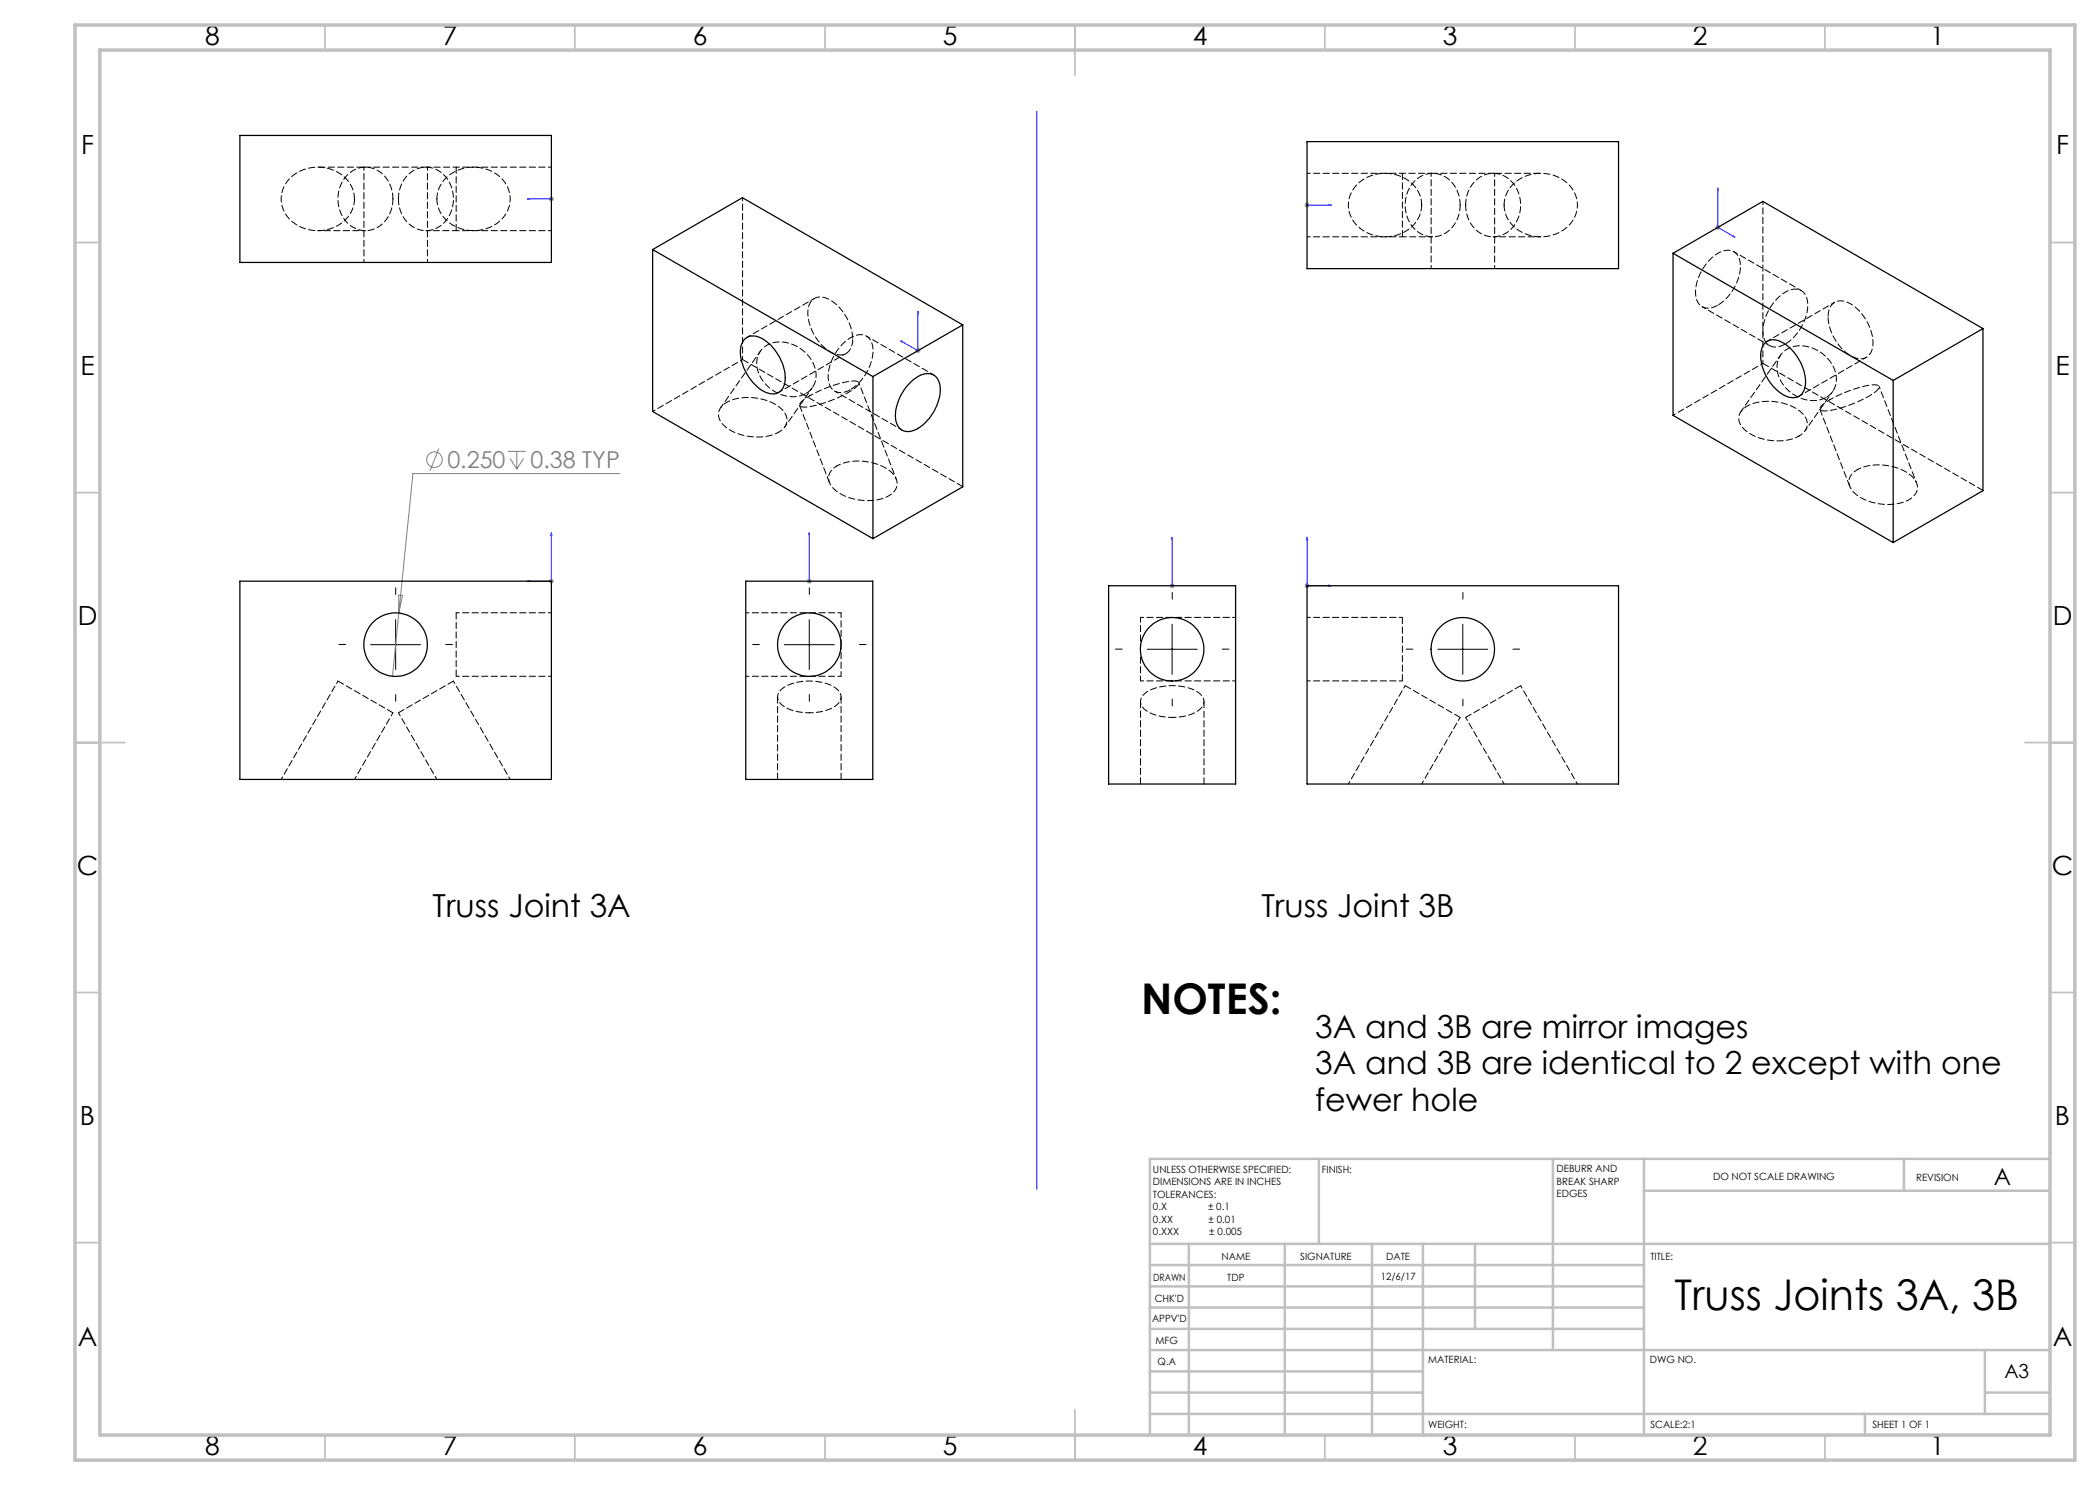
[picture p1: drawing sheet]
<svg xmlns="http://www.w3.org/2000/svg" width="420mm" height="297mm" viewBox="0 0 420 297" stroke-linecap="round" stroke-linejoin="round" font-family="sans-serif">
<g fill="none" stroke="#808080" stroke-width=".2">
<path d="M109.8 39.8h1M109.9 39.4l.7 .7M110.3 39.3v1M110.6 39.4l-.7 .7M260.9 41h1M261.1 40.7l.7 .7M261.4 40.5v1M261.8 40.7l-.7 .7M343.1 45.5h1M343.2 45.1l.7 .7M343.6 45v1M343.9 45.1l-.7 .7"/>
<path d="M183.1 70.1h1M183.2 69.8l.7 .7M183.6 69.6v1.1M183.9 69.8l-.7 .7M87.8 89.7l-1.8 4.5M101.6 90.3h3.5M102 91.7l1.4 2.1M103.4 90.3v3.5M104.7 91.7l-1.3 2.1M124 94.7h-41.4l-4.1 40.6M79.7 119l.8 .1-.7 3.5zM109.8 116.2h1"/>
<path d="M109.9 115.9l.7 .7M110.3 115.7v1M110.6 115.9l-.7 .7M161.4 116.2h.9M161.5 115.9l.7 .7M161.9 115.7v1M162.2 115.9l-.7 .7M233.9 117.2h1M234.1 116.8l.7 .7M234.4 116.7v.9M234.8 116.8l-.7 .7M260.9 117.2h1"/>
<path d="M261.1 116.8l.7 .7M261.4 116.7v.9M261.8 116.8l-.7 .7"/>
<circle cx="86.9" cy="91.9" r="1.55"/>
</g>
<g fill="none" stroke="#00f" stroke-width=".2">
<path d="M105.4 39.8h.5h-.5M105.4 39.8h4.9M110.1 39.8h.3zM110.3 39.8h.1M207.4 22.3v215.6M343.6 37.6l.1 .5-.2-.1zM343.6 37.6v7.9l3.4 1.9M261.3 41h.2zM261.4 41h.1M261.4 41h4.8M266.2 41h-.5h.5M346.6 47.2l.4 .2-.4-.1z"/>
<path d="M180.2 68.2l.3 .1v.2zM183.6 62.3l.1 .4-.2-.1zM183.6 62.3v7.8l-3.4-1.9M105.4 116.2l.5-.1v.2zM110.3 106.6l.1 .5h-.3zM110.3 106.6v9.6h-4.9M161.9 116.2h.1M161.9 116.1v.2zM161.9 106.6v.5v-.5M161.9 106.6v9.6M234.4 117.2h.1M234.4 117v.3z"/>
<path d="M234.4 107.5v.5v-.5M234.4 107.5v9.7M261.4 107.5l.1 .5h-.2zM261.4 107.5v9.7h4.8M265.7 117l.5 .2-.5 .1z"/>
</g>
<g fill="none" stroke="#000" stroke-width=".2" stroke-dasharray="15.2 1.3 1.3 1.3">
<path d="M79.1 118.9v-1.3M161.9 118.9v-1.3M234.5 119.8v-1.3M292.6 119.8v-1.3M69.1 128.9h-1.3M79.1 138.9v1.4M89.1 128.9h1.4M151.9 128.9h-1.4M161.9 138.9v1.4M171.9 128.9h1.3M224.5 129.8h-1.4M234.5 139.8v1.4"/>
<path d="M244.5 129.8h1.3M282.6 129.8h-1.4M292.6 139.8v1.4M302.6 129.8h1.3"/>
</g>
<path d="M74.1 128.9h10M79.1 123.9v10M156.8 128.9h10.1M161.9 123.9v10M229.4 129.9h10M234.4 124.8v10.1M287.5 129.9h10.1M292.6 124.8v10.1" fill="none" stroke="#000" stroke-width=".2"/>
<g fill="none" stroke="#c0c0c0" stroke-width=".35">
<path d="M65 5v5M115 5v5M165 5v5M215 5v10M265 5v5M315 5v5M365 5v5M15 48.5h5M410 48.5h5M15 98.5h5M410 98.5h5M15 148.5h10"/>
<path d="M405 148.5h10M15 198.5h5M410 198.5h5M15 248.5h5M410 248.5h5M65 287v5M115 287v5M165 287v5M215 282v10M265 287v5M315 287v5M365 287v5"/>
</g>
<g fill="none" stroke="#c0c0c0" stroke-width=".5">
<path d="M263.8 231.8v17M310.6 231.8v38.2M328.8 231.8v55.2M328.8 238.2h81.2M380.8 231.8v6.4M410 231.8h-180v55.2M230 248.8h180M230 257.3h98.8M230 253h98.8M237.8 248.8v38.2M257 248.8v38.2M274.4 248.8v38.2"/>
<path d="M284.6 248.8v38.2M295 248.8v17M230 265.8h98.8M230 261.5h98.8M230 278.5h54.6M230 274.3h54.6M230 270h180M397 278.5h13M397 270v12.8M230 282.8h180M373 282.8v4.2"/>
</g>
<path d="M15 5h400v287h-400zM20 10h390v277h-390z" fill="none" stroke="#c0c0c0" stroke-width=".7"/>
<g fill="#00f">
<path d="M105.4 116.2l.5 .1v-.2zM110.3 106.6l-.2 .5h.3z"/>
<path d="M180.2 68.2l.3 .3v-.2zM183.6 62.3l-.1 .3 .2 .1zM161.9 116.1v.2zM161.9 106.6v.5zM105.4 39.8h.5zM110.1 39.8h.3zM265.7 117l.5 .2-.5 .1zM261.4 107.5l.1 .5h-.2zM265.7 41h.5zM261.3 41h.2zM346.6 47.2l.4 .2-.4-.1zM343.6 37.6l.1 .5-.2-.1zM234.4 117v.3zM234.4 107.5v.5z"/>
</g>
<g fill="none" stroke="#000" stroke-width=".25">
<path d="M48 27.1h62.3v25.4h-62.3zM261.4 28.3h62.3v25.4h-62.3zM130.5 49.9l18-10.4 44 25.5M130.5 49.9l44.1 25.4M130.5 49.9v32.4l44.1 25.4M334.6 50.7l44 25.4M334.6 50.7l18-10.4 44 25.4M334.6 50.7v32.4l44 25.4M149 67.8a3.1 3.1 0 0 1 4 .2 9.7 9.7 0 0 1 4 8.5 2.58 2.58 0 0 1-4 1.9 9.6 9.6 0 0 1-4.9-8.9l.3-.8zM174.6 75.3v32.4M182 76.6a4.7 4.7 0 0 1 4.3-1.8 3.1 3.1 0 0 1 1.7 3.6 9.6 9.6 0 0 1-5.3 7.7 2.52 2.52 0 0 1-3.6-2.5 9.5 9.5 0 0 1 2.9-7zM192.5 65l-17.9 10.3"/>
<path d="M192.5 65v32.4l-17.9 10.3M353 68.6a2.84 2.84 0 0 1 3.6 0 9.6 9.6 0 0 1 4.4 8.7 2.54 2.54 0 0 1-4 1.9 9.6 9.6 0 0 1-4.8-8.9l.2-.8zM378.6 76.1v32.4M396.6 65.7l-18 10.4M396.6 65.7v32.4l-18 10.4M48 116.2h62.3v39.7h-62.3zM149.2 116.2h25.4v39.7h-25.4zM221.7 117.2h25.4v39.6h-25.4zM261.4 117.2h62.3v39.6h-62.3z"/>
<circle cx="79.1" cy="128.9" r="6.4"/>
<circle cx="161.9" cy="128.9" r="6.4"/>
<circle cx="234.4" cy="129.9" r="6.3"/>
<circle cx="292.6" cy="129.9" r="6.3"/>
</g>
<g fill="none" stroke="#000" stroke-width=".2" stroke-dasharray="1.3 .6">
<path d="M85.5 33.4h-12.7M91.2 33.4v12.7M286.2 34.7h12.7M280.5 47.4v-12.7M352.6 72.7l44 25.4M159.9 81.1l6 15.4M192.6 97.3l-44.1-25.4M364 81.9l5.9 15.4M67.6 136.2l11 6.4M90.7 136.2l-11 6.4M91.2 122.6v12.7M155.5 139.4v16.5"/>
<path d="M280.5 136.2v-12.7M168.2 155.9v-16.5M228.1 140.3v16.5M240.8 156.8v-16.5M292 143.5l-11-6.4M293.1 143.5l11-6.4"/>
</g>
<g fill="none" stroke="#000" stroke-width=".2" stroke-dasharray="1.3 .6" stroke-dashoffset=".6">
<path d="M72.8 33.4v19.1M91.2 33.4h-5.7M110.3 33.4h-19.1M280.5 34.7h-19.1M286.2 34.7v19M286.2 34.7h-5.7M63.6 46.1h9.5M85.5 52.5v-19.1M91.2 46.1h19.1M261.4 47.4h19.1M298.6 47.4h9.6M298.9 53.7v-19"/>
<path d="M352.6 40.3v32.4M148.5 71.9v-32.4M161.9 79.2a21.1 21.1 0 0 1 9.3-3 .49 .49 0 0 1 .6 .4 .49 .49 0 0 1-.3 .5 21.4 21.4 0 0 1-10.8 4.3 .55 .55 0 0 1-.7-.2 .55 .55 0 0 1 .2-.7l1.7-1.3M366 79.9a4.3 4.3 0 0 0-2 1.8v.2a1.76 1.76 0 0 0 1.8 .2 22.2 22.2 0 0 0 9.8-4.2 .55 .55 0 0 0 .2-.7 .55 .55 0 0 0-.8-.2 22.2 22.2 0 0 0-9 2.9M157 85.4l5.5-7.9M361 86.1l5.5-7.8M91.2 135.3h19.1M110.3 122.6h-19.1M149.2 135.3h19M168.2 122.6h-19M228.1 136.2h19.1M247.2 123.5h-19.1"/>
<path d="M261.4 136.2h19.1M280.5 123.5h-19.1M70.9 155.9l7.7-13.3M79.7 142.6l7.7 13.3M284.3 156.8l7.7-13.3M293.1 143.5l7.7 13.3"/>
</g>
<path d="M148.5 71.9l-17.9 10.4M179.3 95.8l-7.5-19.3M334.6 83l18-10.3M383.3 96.6l-7.5-19.3M67.6 136.2l-11.4 19.7M281 137.1l-11.3 19.7M102 155.9l-11.3-19.7M315.5 156.8l-11.4-19.7" fill="none" stroke="#000" stroke-width=".2" stroke-dasharray="1.3 .6" stroke-dashoffset=".7"/>
<path d="M161.2 78.7a4.7 4.7 0 0 0 .9-7 7 7 0 0 0-8.7-2.7 4.7 4.7 0 0 0-.9 7 7 7 0 0 0 8.7 2.7M170.1 77.9a9.6 9.6 0 0 0 4.4-8.7 2.55 2.55 0 0 0-4-1.9 9.5 9.5 0 0 0-4.8 8.9 2.55 2.55 0 0 0 4 1.9l.4-.2M170.5 67.8a9.6 9.6 0 0 0-5.3-8.2 2.55 2.55 0 0 0-3.6 2.5 9.5 9.5 0 0 0 5.3 8.7 2.55 2.55 0 0 0 3.6-2.5v-.5M343.6 61a2.68 2.68 0 0 1-4.2-.9 8.5 8.5 0 0 1 2.2-7.7 5 5 0 0 1 4.7-2.3 3.1 3.1 0 0 1 1.8 3.6 10 10 0 0 1-4.5 7.3M357.1 68.8a2.68 2.68 0 0 1-4.2-.9 8.5 8.5 0 0 1 2.2-7.8 5 5 0 0 1 4.7-2.2 3.1 3.1 0 0 1 1.7 3.6 10 10 0 0 1-4.4 7.3M365.2 79.5a7.1 7.1 0 0 1-9-3.2 4.5 4.5 0 0 1 2.1-6.9 7.3 7.3 0 0 1 9 6.6 4.1 4.1 0 0 1-2.1 3.5M365.6 63.4a2.68 2.68 0 0 1 2.9-3.2 8.5 8.5 0 0 1 5.6 5.8 5 5 0 0 1-.4 5.2 3.1 3.1 0 0 1-4-.3 10 10 0 0 1-4.1-7.5" fill="none" stroke="#000" stroke-width=".2" stroke-dasharray="1.3 .6" stroke-dashoffset="-.1"/>
<g fill="none" stroke="#000" stroke-width=".2" stroke-dasharray="1.3 .6" stroke-dashoffset=".5">
<path d="M85.2 46.1h6M162.9 59.7l-13.5 7.8M280.5 47.4h6M360.2 58.1l-13.4-7.8M155.8 78.5l13.4-7.8M166.9 78.2l13.5 7.8M186.8 75l-13.5-7.8M340.4 61.3l13.5 7.8M359.8 79.2l13.5-7.7M366.9 60.5l-13.4 7.7M155.7 86.4a2.68 2.68 0 0 0 .6-4.6 10.5 10.5 0 0 0-11.1-1.2 2.68 2.68 0 0 0-.2 4.7 10.6 10.6 0 0 0 10.7 1.1M167.4 93.2a10.5 10.5 0 0 1 11.1 1.5 2.68 2.68 0 0 1-.9 4.6 10.4 10.4 0 0 1-11.1-1.8 2.63 2.63 0 0 1 .9-4.3"/>
<path d="M359.8 87.2a10.5 10.5 0 0 1-11.1-1.5 2.68 2.68 0 0 1 .9-4.6 10.4 10.4 0 0 1 11.1 1.8 2.63 2.63 0 0 1-.9 4.3M371.4 93.9a2.68 2.68 0 0 0-.5 4.7 10.5 10.5 0 0 0 11.1 1.2 2.68 2.68 0 0 0 .2-4.7 10.6 10.6 0 0 0-10.8-1.2M161.9 142.6a8 8 0 0 0 5.9-2.1 1.98 1.98 0 0 0-.9-3 10.6 10.6 0 0 0-10.4 .2 2.01 2.01 0 0 0-1 1.9 2.01 2.01 0 0 0 1.3 1.7 9.6 9.6 0 0 0 5.1 1.3M234.5 143.5a8 8 0 0 0 5.9-2 1.98 1.98 0 0 0-.9-3.1 10.6 10.6 0 0 0-10.4 .2 2.01 2.01 0 0 0-1 1.9 2.01 2.01 0 0 0 1.3 1.7 9.6 9.6 0 0 0 5.1 1.3"/>
</g>
<path d="M152.1 70.2l-8 11.3M356.1 71l-7.9 11.3" fill="none" stroke="#000" stroke-width=".2" stroke-dasharray="1.3 .6" stroke-dashoffset=".4"/>
<path d="M168.2 128.9v-6.3M168.2 135.3v-6.4M228.1 129.8v-6.3M228.1 136.2v-6.4" fill="none" stroke="#000" stroke-width=".2" stroke-dasharray="1.3 .6" stroke-dashoffset=".3"/>
<path d="M70.9 39.8a6.9 6.9 0 0 0-7.8-6.4 6.7 6.7 0 0 0-6.8 7.2 7.4 7.4 0 0 0 9.3 5.3 6.6 6.6 0 0 0 5.3-6.1M78.6 39.8a5.9 5.9 0 0 0-6-6.3 6.3 6.3 0 0 0-4.8 8 5.4 5.4 0 0 0 7.7 4 6.5 6.5 0 0 0 3.1-5.7M79.7 39.8a5.9 5.9 0 0 1 6-6.3 6.3 6.3 0 0 1 4.8 8 5.4 5.4 0 0 1-7.8 4 6.5 6.5 0 0 1-3-5.7M87.4 39.8a6.9 6.9 0 0 1 7.8-6.4 6.7 6.7 0 0 1 6.8 7.2 7.4 7.4 0 0 1-9.3 5.3 6.6 6.6 0 0 1-5.3-6.1M284.3 41a6.9 6.9 0 0 1-7.8 6.3 6.7 6.7 0 0 1-6.8-7.1 7.4 7.4 0 0 1 9.3-5.3 6.6 6.6 0 0 1 5.3 6.1M292 41a5.9 5.9 0 0 1-6 6.3 6.3 6.3 0 0 1-4.8-8 5.4 5.4 0 0 1 7.8-4 6.5 6.5 0 0 1 3 5.7M293.1 41a5.9 5.9 0 0 0 6 6.3 6.3 6.3 0 0 0 4.8-8 5.4 5.4 0 0 0-7.7-4 6.5 6.5 0 0 0-3.1 5.7M300.8 41a6.9 6.9 0 0 0 7.8 6.3 6.7 6.7 0 0 0 6.8-7.1 7.4 7.4 0 0 0-9.3-5.3 6.6 6.6 0 0 0-5.3 6.1" fill="none" stroke="#000" stroke-width=".2" stroke-dasharray="1.3 .6" stroke-dashoffset=".1"/>
<path d="M72.8 33.4h-9.2M308.2 34.7h-9.3" fill="none" stroke="#000" stroke-width=".2" stroke-dasharray="1.3 .6" stroke-dashoffset="-.2"/>
<g font-size="8.5">
<text x="228.2" y="202.9">NOTES:</text>
<text x="334.9" y="262">Truss Joints 3A, 3B</text>
</g>
<g font-size="6.3">
<text x="86.5" y="183.5">Truss Joint 3A</text>
<text x="252.3" y="183.5">Truss Joint 3B</text>
<text x="263.1" y="207.5">3A and 3B are mirror images</text>
<text x="263.1" y="214.9">3A and 3B are identical to 2 except with one</text>
<text x="263.1" y="222.2">fewer hole</text>
</g>
<g font-size="5.3">
<text x="41" y="9">8</text>
<text x="88.5" y="9">7</text>
<text x="138.5" y="9">6</text>
<text x="188.5" y="9">5</text>
<text x="238.5" y="9">4</text>
<text x="288.5" y="9">3</text>
<text x="338.5" y="9">2</text>
<text x="386" y="9">1</text>
<text x="16.2" y="30.8">F</text>
<text x="411.2" y="30.8">F</text>
<text x="16.1" y="75">E</text>
<text x="411.1" y="75">E</text>
<text x="15.5" y="125">D</text>
<text x="410.5" y="125">D</text>
<text x="15.4" y="175">C</text>
<text x="410.4" y="175">C</text>
<text x="16" y="225">B</text>
<text x="411" y="225">B</text>
<text x="15.5" y="269.3">A</text>
<text x="410.5" y="269.3">A</text>
<text x="41" y="291">8</text>
<text x="88.5" y="291">7</text>
<text x="138.5" y="291">6</text>
<text x="188.5" y="291">5</text>
<text x="238.5" y="291">4</text>
<text x="288.5" y="291">3</text>
<text x="338.5" y="291">2</text>
<text x="386" y="291">1</text>
</g>
<g font-size="4.7" fill="#808080">
<text x="89.5" y="93.6">0.250</text>
<text x="106.1" y="93.6">0.38 TYP</text>
</g>
<text font-size="4.7" x="398.8" y="237">A</text>
<text font-size="3.9" x="400.9" y="275.5">A3</text>
<g font-size="2">
<text x="230.6" y="234.6">UNLESS OTHERWISE SPECIFIED:</text>
<text x="230.6" y="237.1">DIMENSIONS ARE IN INCHES</text>
<text x="230.6" y="239.6">TOLERANCES:</text>
<text x="264.4" y="234.6">FINISH:</text>
<text x="311.3" y="234.5">DEBURR AND</text>
<text x="311.3" y="237">BREAK SHARP</text>
<text x="311.3" y="239.5">EDGES</text>
<text x="342.6" y="236">DO NOT SCALE DRAWING</text>
<text x="383.2" y="236.1">REVISION</text>
<text x="230.6" y="242.1">0.X</text>
<text x="230.6" y="244.6">0.XX</text>
<text x="241.6" y="242.1">± 0.1</text>
<text x="241.7" y="244.6">± 0.01</text>
<text x="230.6" y="247.1">0.XXX</text>
<text x="241.9" y="247.1">± 0.005</text>
<text x="244.3" y="252">NAME</text>
<text x="260" y="251.9">SIGNATURE</text>
<text x="277.2" y="251.9">DATE</text>
<text x="330.1" y="251.9">TITLE:</text>
<text x="230.6" y="256.1">DRAWN</text>
<text x="245.5" y="256.1">TDP</text>
<text x="276.1" y="255.9">12/6/17</text>
<text x="230.9" y="260.3">CHK'D</text>
<text x="230.4" y="264.4">APPV'D</text>
<text x="231.1" y="268.8">MFG</text>
<text x="231.5" y="273">Q.A</text>
<text x="285.6" y="272.5">MATERIAL:</text>
<text x="330" y="272.5">DWG NO.</text>
<text x="285.6" y="285.5">WEIGHT:</text>
<text x="330.1" y="285.6">SCALE:2:1</text>
<text x="374.5" y="285.6">SHEET 1 OF 1</text>
</g>
</svg>
